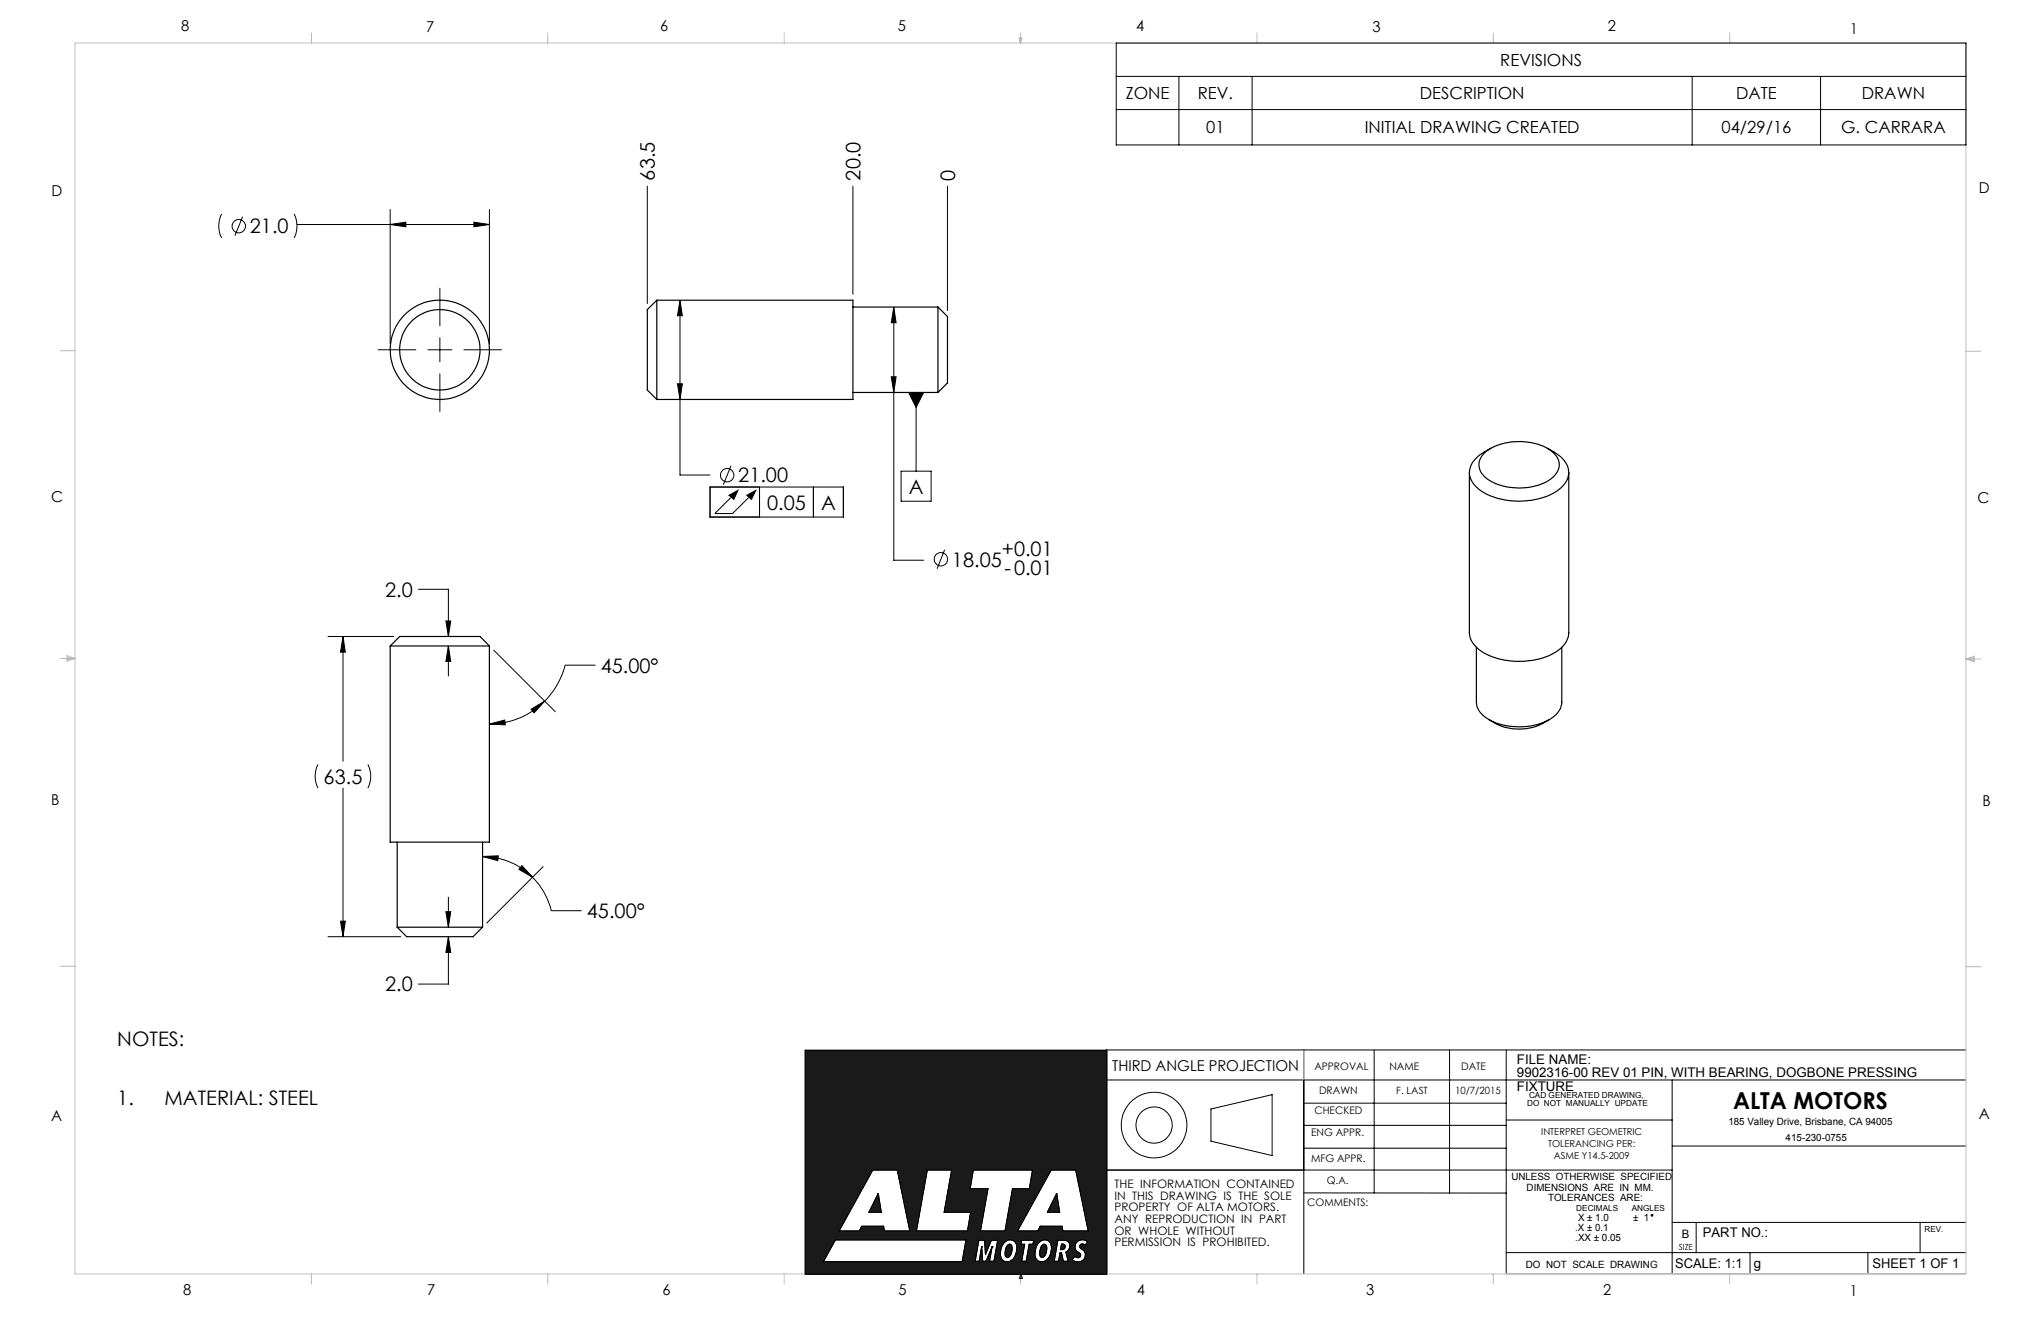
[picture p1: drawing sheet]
<svg xmlns="http://www.w3.org/2000/svg" width="432mm" height="279mm" viewBox="0 0 432 279" stroke-linecap="round" stroke-linejoin="round" font-family="sans-serif">
<g fill="none" stroke="#000" stroke-width=".21">
<path d="M170.4 222.1h63.7v47.4h-63.7zM234 228.4h181.9M256.2 234.6l12.9-3.1v12.9l-12.9-3zM275.8 238h42.9M275.8 233.3h42.9M275.8 222.1v47.3M290.7 222.1v30.2M306.7 222.1v30.2M318.7 222.1v47.4M318.7 236.9h35.1M353.8 228.4v41.1M415.9 222.1h-181.9v47.4"/>
<path d="M184.6 247.5h5.2l2.7 12.8h-5.4l-.2-.9h-4.6l-.5 .9h-4.3zM185.8 252.4l.6 4h-2.6zM196.2 247.5h5.1l-1.6 8.9h5.7l-.7 3.9h-10.8zM205.9 247.5h12.5l-.6 3.9h-3.6l-1.6 8.9h-5.2l1.6-8.9h-3.8zM222.4 247.5h5.2l2.6 12.8h-5.3l-.2-.9h-4.6l-.5 .9h-4.3zM223.6 252.4l.6 4h-2.6zM234 247.5h119.8M275.8 252.3h42.9M275.8 242.9h42.9M353.8 258.6h62.1M353.8 242.4h62.1M358.8 258.6v6.3"/>
<path d="M406.2 258.6v6.3M176.7 262.3h27.7l-.8 4.5h-29.4zM207.7 263.7h.1M207.7 263.7l-.5 3.1h-.9l.8-4.5h1.2l.2 3 1.2-3h1.4l-.8 4.5h-1l.6-3.1M207.7 263.7l.2 3.1h.7l1.3-3.1M209.9 263.7h.1M212.5 262.7a1.5 1.5 0 0 1 1.8-.3 1.5 1.5 0 0 1 .8 1.7 2.51 2.51 0 0 1-2.1 2.8 1.51 1.51 0 0 1-1.4-1.8 3.6 3.6 0 0 1 .9-2.4zM213.2 263.3l.4-.2a.84 .84 0 0 1 .5 1.2l-.2 1a.79 .79 0 0 1-1 .6 2.06 2.06 0 0 1 .3-2.6zM216.1 262.3h2.6l-.2 .9h-.8l-.6 3.6h-1l.7-3.6h-.8zM219.9 262.7a1.5 1.5 0 0 1 1.8-.3 1.5 1.5 0 0 1 .8 1.7 2.58 2.58 0 0 1-2.2 2.8 1.46 1.46 0 0 1-1.3-1.8 3.2 3.2 0 0 1 .9-2.4zM220.5 263.3l.4-.2a.84 .84 0 0 1 .5 1.2l-.2 1a.73 .73 0 0 1-1 .6 2.06 2.06 0 0 1 .3-2.6zM223.8 262.3a2.71 2.71 0 0 1 2.2 .3 1.46 1.46 0 0 1-.5 2.2l.5 2h-1l-.4-1.8h-.3l-.4 1.8h-.9z"/>
<path d="M224.6 263.1h.3a.64 .64 0 0 1 .4 .9 .64 .64 0 0 1-.9 .3zM228 262.5a1.68 1.68 0 0 1 2.1 .2l-.5 .6-.5-.2h-.4l-.2 .3a1.81 1.81 0 0 0 .9 1.3 1.56 1.56 0 0 1-.5 2 1.56 1.56 0 0 1-2.1-.3l.6-.7a.63 .63 0 0 0 .8 .3 .63 .63 0 0 0 .3-.9 1.48 1.48 0 0 1-1.1-1.1 1.48 1.48 0 0 1 .6-1.5zM318.7 264.9h97.2M370.2 264.9v4.6M395.2 264.9v4.6"/>
<circle cx="244.1" cy="238" r="3.8"/>
<circle cx="244.2" cy="238" r="6.9"/>
</g>
<path d="M234.1 222.1v47.4" fill="none" stroke="#191924" stroke-width=".25"/>
<g fill="none" stroke="#c0c0c0" stroke-width=".21">
<path d="M15.9 9.1h400v260.4h-400zM65.9 6.9v2.2M115.9 6.9v2.2M165.9 6.9v2.2M215.6 8h.6l-.3 1.1zM215.7 8l.2 1.1M215.9 6.9v2.2M216 8l-.1 1.1M265.9 6.9v2.2M315.9 6.9v2.2M365.9 6.9v2.2M12.7 74.2h3.2"/>
<path d="M415.9 74.3h3.2M12.7 139.3h3.2M14.2 139.1l1.7 .2M14.2 138.7l1.7 .6-1.7 .5zM15.9 139.3l-1.7 .3M415.9 139.4h3.2M415.9 139.4l1.8-.6v1.2zM415.9 139.4l1.8 .3M417.7 139.2l-1.8 .2M12.7 204.4h3.2M415.9 204.5h3.2M275.8 222.1v6.3"/>
<path d="M65.9 269.5v2.1M115.9 269.5v2.1M165.9 269.5v2.1M215.9 269.5v2.1M215.9 269.5l.3 .8h-.6zM265.9 269.5v2.1M315.9 269.5v2.1M365.9 269.5v2.1"/>
</g>
<path d="M216 269.5l.3 .9h-.6z" fill="none" stroke="#00f" stroke-width=".25"/>
<path d="M224.6 263.1l-.2 1.2h.5l.5-.4v-.5l-.3-.2zM185.8 252.4l-2 4h2.6zM213.3 263.3l-.4 .5-.3 1.2 .1 .7 .3 .3h.3l.4-.4 .4-1.3-.1-1-.3-.2zM223.6 252.4l-2 4h2.6zM219.9 262.7l.8-.4h.8l.6 .3 .3 .9v1l-.3 1.2-.6 .8-.8 .4-1.1-.2-.4-.4-.2-.5 .1-1.8zM212.4 262.8l.7-.5 .8-.1 .7 .3 .5 .7v1.2l-.4 1.4-.6 .8-.7 .3h-.7l-.4-.2-.5-.5-.1-.5 .1-1.6zM222.4 247.5h5.2l2.6 12.9h-5.3l-.2-1h-4.6l-.5 1h-4.3zM227.8 262.8a1.63 1.63 0 0 1 2.3-.1l-.5 .6-.4-.2-.7 .2-.1 .5 .4 .4a1.49 1.49 0 0 1 .6 2.1 1.49 1.49 0 0 1-2.2 .4l-.4-.3 .7-.6a.64 .64 0 0 0 1.1 0 .64 .64 0 0 0-.6-1 1.3 1.3 0 0 1-.2-2zM223.8 262.3h1.4l.6 .2a1.38 1.38 0 0 1-.3 2.3l.5 2h-1l-.4-1.8h-.3l-.4 1.8h-.9zM216.1 262.3h2.6l-.2 .9h-.8l-.6 3.6h-1l.7-3.6h-.8zM207.1 262.3h1.2l.2 3 1.2-3h1.4l-.8 4.5h-1l.6-3.1-1.3 3.1h-.7l-.2-3.1-.5 3.1h-.9zM196.2 247.5h5.1l-1.6 8.9h5.7l-.7 4h-10.8zM176.7 262.3h27.7l-.8 4.5h-29.4zM184.6 247.5h5.2l2.7 12.9h-5.4l-.2-1h-4.6l-.5 1h-4.3zM205.9 247.5h12.5l-.6 3.9h-3.6l-1.6 9h-5.2l1.6-9h-3.8zM170.4 222.1v47.4h63.7v-47.4zM220.6 263.3l-.5 .7-.1 .8v.8l.3 .4 .5-.1 .3-.4 .4-1.4-.3-.9-.3-.1z" fill-rule="evenodd" fill="#191924"/>
<g fill="none" stroke="#000" stroke-width=".21">
<path d="M236.1 9.1h179.8v21.6h-179.8zM236.1 16.2h179.8M249.4 16.2v14.5M264.9 16.2v14.5M358 16.2v14.5M385.2 16.2v14.5M136.9 39.4v24.8M180.4 39.4v22.8M200.4 39.4v26.3M236.1 23.2h179.8M46.9 45.3a5.7 5.7 0 0 0 0 5M51.3 45.8l-1.6 4"/>
<path d="M62.2 45.3a5.7 5.7 0 0 1 0 5M62.8 47.5h40.7M82.5 47.5l3.4-.5v1zM82.5 44.3v28.4M100.3 47l3.2 .5-3.2 .5zM103.5 44.3v28.4M80 74h8M90.5 74h5.1M93.1 61v7.9M93.1 71.4v5.1M93.1 79.1v7.9M98.1 74h8"/>
<path d="M143.9 63.5l.5 3.3h-1.1zM143.9 63.5v37h6.3M188.6 79.7h1l-.5 3.3zM189.1 64.9l.5 3.4h-1zM189.1 64.9v53.6h6.3M143.3 81.2h1.1l-.5 3.3zM154.7 98.5l-1.7 4M190.6 99.7h6.4v6.3h-6.4zM192.2 83h3.2l-1.6 3.2zM193.8 83v16.7M150.2 103h28.2v6.4h-28.2zM154.6 105.3l-3.4 3.3h3.8l3.4-3.3"/>
<path d="M160.7 103v6.4M172.1 103v6.4M199.8 116.3l-1.5 4M69.4 134.6h13.9M72.6 134.6l.5 3.3h-1.1zM72.6 134.6v26.4M88.5 124.6h6.4v10M94.3 131.3h1.1l-.5 3.3zM94.9 136.6l.5 3.3h-1.1zM94.9 136.6v6.4M104.5 137.5l13 13M103.5 153.1l3.3-.8 .1 1z"/>
<path d="M112.4 150l2.8-1.7-2.2 2.5zM115.2 148.3a16.5 16.5 0 0 1-11.7 4.8M125.9 140.7h-6.3a16.7 16.7 0 0 1-4.4 7.6M67.3 161.7a5.5 5.5 0 0 0 0 5M72.6 166.7v31.4M77.8 161.7a5.5 5.5 0 0 1 0 5M69.4 198.1h15.4M72 194.8h1.1l-.5 3.3zM94.3 192.8h1.1l-.5 3.3zM94.9 198.1l.5 3.3h-1.1zM94.9 189.8v6.3M94.9 198.1v10h-6.4"/>
<path d="M102.1 181.2l3.3-.2-.1 1zM102.1 181.2a15.1 15.1 0 0 1 10.6 4.4M110.4 183.1l2.3 2.5-2.9-1.7zM112.7 185.6a14.7 14.7 0 0 1 3.9 7h6.4M114.9 183.3l-11.9 11.9M170.4 222.1h63.7v47.4h-63.7zM184.6 247.5h5.2l2.7 12.9h-5.4l-.2-1h-4.6l-.5 1h-4.3zM185.8 252.4l.6 4h-2.6zM196.2 247.5h5.1l-1.6 8.9h5.7l-.7 4h-10.8zM205.9 247.5h12.5l-.6 3.9h-3.6l-1.6 9h-5.2l1.6-9h-3.8zM222.4 247.5h5.2l2.6 12.9h-5.3l-.2-1h-4.6l-.5 1h-4.3zM223.6 252.4l.6 4h-2.6z"/>
<path d="M176.7 262.3h27.7l-.8 4.5h-29.4zM207.7 263.7h.1M207.7 263.7l-.5 3.1h-.9l.8-4.5h1.2l.2 3 1.2-3h1.4l-.8 4.5h-1l.6-3.1M207.7 263.7l.2 3.1h.7l1.3-3.1M209.9 263.7h.1M212.5 262.7a1.5 1.5 0 0 1 1.8-.3 1.5 1.5 0 0 1 .8 1.7 2.51 2.51 0 0 1-2.1 2.8 1.51 1.51 0 0 1-1.4-1.8 3.6 3.6 0 0 1 .9-2.4zM213.2 263.3l.4-.2a.84 .84 0 0 1 .5 1.2l-.2 1a.79 .79 0 0 1-1 .6 2.06 2.06 0 0 1 .3-2.6zM216.1 262.3h2.6l-.2 .9h-.8l-.6 3.6h-1l.7-3.6h-.8zM219.9 262.7a1.5 1.5 0 0 1 1.8-.3 1.5 1.5 0 0 1 .8 1.7 2.58 2.58 0 0 1-2.2 2.8 1.46 1.46 0 0 1-1.3-1.8 3.2 3.2 0 0 1 .9-2.4zM220.5 263.3l.4-.2a.84 .84 0 0 1 .5 1.2l-.2 1a.73 .73 0 0 1-1 .6 2.06 2.06 0 0 1 .3-2.6zM223.8 262.3h1.3a1.3 1.3 0 0 1 1.2 1.1 1.3 1.3 0 0 1-.8 1.4l.5 2h-1l-.4-1.8h-.3l-.4 1.8h-.9zM224.6 263.1a.61 .61 0 0 1 .8 .5 .61 .61 0 0 1-.7 .7h-.3z"/>
<path d="M227.7 262.9a1.65 1.65 0 0 1 2.4-.2l-.5 .6a.62 .62 0 0 0-1.1 .1 .62 .62 0 0 0 .5 .9 1.48 1.48 0 0 1 .4 2 1.48 1.48 0 0 1-2 .5l-.6-.4 .6-.7a.65 .65 0 0 0 1.1 .1 .65 .65 0 0 0-.5-1 1.41 1.41 0 0 1-.3-1.9z"/>
<circle cx="50.5" cy="47.8" r="1.41"/>
<circle cx="153.8" cy="100.5" r="1.41"/>
<circle cx="199.1" cy="118.3" r="1.41"/>
<circle cx="349.5" cy="257" r=".19"/>
</g>
<g fill="#000">
<path d="M192.2 83h3.2l-1.6 3.2z"/>
<path d="M82.5 47.5l3.4-.5v1zM100.3 47l3.2 .5-3.2 .5zM72.6 134.6l.5 3.3h-1.1zM72 194.8h1.1l-.5 3.3zM103.5 153.1l3.3-.8 .1 1zM112.4 150l2.8-1.7-2.2 2.5zM94.3 131.3h1.1l-.5 3.3zM94.9 136.6l.5 3.3h-1.1zM110.4 183.1l2.3 2.5-2.9-1.7zM102.1 181.2l3.3-.2-.1 1zM94.3 192.8h1.1l-.5 3.3zM94.9 198.1l.5 3.3h-1.1zM189.1 64.9l.5 3.4h-1zM188.6 79.7h1l-.5 3.3zM143.9 63.5l.5 3.3h-1.1zM143.3 81.2h1.1l-.5 3.3z"/>
<path d="M154 104.7l1.3 1.1 1.1-2.3zM157.8 104.7l1.2 1.1 1.1-2.3z"/>
</g>
<g fill="none" stroke="#000" stroke-width=".25">
<path d="M139 63.5v21M139 63.5h41.4v21h-41.4M139 63.5l-2.1 2v17l2.1 2M180.4 64.9h18M198.4 64.9l2 2.1v14l-2 2M198.4 64.9v18.1M180.4 83h18M310.9 99.9v33.9a5.8 5.8 0 0 0 4 4.8 16.2 16.2 0 0 0 14.6-.9 4.9 4.9 0 0 0 2.4-3.9v-33.9M314.1 95.8a12.2 12.2 0 0 1 10.6-2 6.2 6.2 0 0 1 5.1 4 4.2 4.2 0 0 1-2.5 4 13.2 13.2 0 0 1-12.6-.4 3.4 3.4 0 0 1-.9-5.3zM315.4 94.8l-1.4 .8a5.2 5.2 0 0 0-3.1 4.8 6.7 6.7 0 0 0 5 4.7 16.4 16.4 0 0 0 13.5-1.2 4.5 4.5 0 0 0 2.3-5.1 6 6 0 0 0-2.9-3.2M327.4 94.8l1.4 .8M82.5 136.6h21"/>
<path d="M82.5 136.6v41.5h21v-41.5M82.5 136.6l2.1-2h17l1.9 2M312.3 136.9v11.6a4.8 4.8 0 0 0 3.2 4 13.9 13.9 0 0 0 12.9-.7 4 4 0 0 0 2-3.3v-11.6M315 152.2a10.6 10.6 0 0 0 4.9 1.9 11.3 11.3 0 0 0 6.5-1.1l1.4-.8M84 178.1v18M102.1 178.1v18M84 196.1h18.1M84 196.1l2 2h14.1l2-2"/>
<circle cx="93" cy="74" r="8.5"/>
<circle cx="93.1" cy="74" r="10.5"/>
</g>
<text font-size="4.9" x="366.6" y="234.7">ALTA MOTORS</text>
<g font-size="4.2">
<text x="138.6" y="38.2" transform="rotate(-90 138.6 38.2)">63.5</text>
<text x="182.1" y="38.2" transform="rotate(-90 182.1 38.2)">20.0</text>
<text x="202.1" y="38.2" transform="rotate(-90 202.1 38.2)">0</text>
<text x="52.9" y="49.4">21.0</text>
<text x="156.2" y="102">21.00</text>
<text x="162.3" y="107.8">0.05</text>
<text x="173.7" y="107.8">A</text>
<text x="192.3" y="104.4">A</text>
<text x="201.4" y="119.8">18.05</text>
<text x="212" y="117.5">+0.01</text>
<text x="212.5" y="121.7">-0.01</text>
<text x="81.5" y="126.2">2.0</text>
<text x="127.1" y="142.3">45.00°</text>
<text x="68.5" y="165.8">63.5</text>
<text x="124.2" y="194.2">45.00°</text>
<text x="81.5" y="209.7">2.0</text>
<text x="24.8" y="221.3">NOTES:</text>
<text x="24.8" y="233.7">1.</text>
<text x="34.8" y="233.7">MATERIAL: STEEL</text>
</g>
<g font-size="3.5">
<text x="317.4" y="13.9">REVISIONS</text>
<text x="238.2" y="21">ZONE</text>
<text x="253.4" y="21">REV.</text>
<text x="300.4" y="21">DESCRIPTION</text>
<text x="367.3" y="21">DATE</text>
<text x="393.9" y="21">DRAWN</text>
<text x="255.2" y="28.2">01</text>
<text x="288.7" y="28.2">INITIAL DRAWING CREATED</text>
<text x="364.2" y="28.2">04/29/16</text>
<text x="389.5" y="28.2">G. CARRARA</text>
</g>
<g font-size="3.2">
<text x="38.3" y="6.7">8</text>
<text x="90.2" y="6.7">7</text>
<text x="139.7" y="6.5">6</text>
<text x="190" y="6.5">5</text>
<text x="240.4" y="6.5">4</text>
<text x="290.4" y="6.7">3</text>
<text x="340.2" y="6.6">2</text>
<text x="391.4" y="7.2">1</text>
<text x="10.9" y="41.6">D</text>
<text x="418.7" y="40.7">D</text>
<text x="10.8" y="106.3">C</text>
<text x="418.4" y="106.4">C</text>
<text x="10.8" y="170.2">B</text>
<text x="419.4" y="170.6">B</text>
<text x="235.3" y="226.5">THIRD ANGLE PROJECTION</text>
<text x="10.8" y="237.2">A</text>
<text x="418.6" y="236.8">A</text>
<text x="38.8" y="273.8">8</text>
<text x="90.4" y="273.8">7</text>
<text x="140.2" y="273.8">6</text>
<text x="190.1" y="273.9">5</text>
<text x="240.5" y="273.8">4</text>
<text x="289" y="273.9">3</text>
<text x="339.1" y="273.8">2</text>
<text x="391.4" y="274.1">1</text>
</g>
<g font-size="2.8">
<text x="320.9" y="225">FILE NAME:</text>
<text x="320.9" y="227.8">9902316-00 REV 01 PIN, WITH BEARING, DOGBONE PRESSING</text>
<text x="320.9" y="230.7">FIXTURE</text>
<text x="360.3" y="261.7">PART NO.:</text>
<text x="354.4" y="268.2">SCALE: 1:1</text>
<text x="371.1" y="268.2">g</text>
<text x="396.2" y="268.2">SHEET 1 OF 1</text>
</g>
<g font-size="2.5">
<text x="235.8" y="251.3">THE INFORMATION CONTAINED</text>
<text x="235.8" y="253.8">IN THIS DRAWING IS THE SOLE</text>
<text x="235.8" y="256.2">PROPERTY OF ALTA MOTORS.</text>
<text x="235.8" y="258.7">ANY REPRODUCTION IN PART</text>
<text x="235.8" y="261.2">OR WHOLE WITHOUT</text>
<text x="235.8" y="263.6">PERMISSION IS PROHIBITED.</text>
<text x="355.8" y="261.8">B</text>
</g>
<g font-size="2.2">
<text x="278.1" y="226.4">APPROVAL</text>
<text x="294" y="226.3">NAME</text>
<text x="309.1" y="226.4">DATE</text>
<text x="279.1" y="231.4">DRAWN</text>
<text x="278.1" y="235.5">CHECKED</text>
<text x="277.4" y="245.8">MFG APPR.</text>
<text x="277.4" y="240.3">ENG APPR.</text>
<text x="280.7" y="250.5">Q.A.</text>
<text x="276.6" y="255.1">COMMENTS:</text>
</g>
<g font-size="2.1">
<text x="295.4" y="231.4">F. LAST</text>
<text x="307.8" y="231.3">10/7/2015</text>
<text x="365.7" y="237.8">185 Valley Drive, Brisbane, CA 94005</text>
<text x="377.8" y="241.2">415-230-0755</text>
<text x="319.7" y="249.6">UNLESS OTHERWISE SPECIFIED</text>
<text x="323" y="251.9">DIMENSIONS ARE IN MM.</text>
<text x="327.5" y="254">TOLERANCES ARE:</text>
<text x="333.3" y="260.4">.X ± 0.1</text>
<text x="333.3" y="262.5">.XX ± 0.05</text>
<text x="333.8" y="258.3">X ± 1.0</text>
<text x="345.5" y="258.3">± 1</text>
<text x="322.8" y="268.2">DO NOT SCALE DRAWING</text>
</g>
<g font-size="2">
<text x="326.1" y="240">INTERPRET GEOMETRIC</text>
<text x="327.5" y="242.5">TOLERANCING PER:</text>
<text x="328.8" y="245">ASME Y14.5-2009</text>
</g>
<g font-size="1.8">
<text x="323.5" y="232.2">CAD GENERATED DRAWING,</text>
<text x="323.1" y="234">DO NOT MANUALLY UPDATE</text>
<text x="333.5" y="256">DECIMALS</text>
<text x="345.2" y="256">ANGLES</text>
<text x="407.1" y="260.6">REV.</text>
<text x="355.2" y="264.3">SIZE</text>
</g>
</svg>
